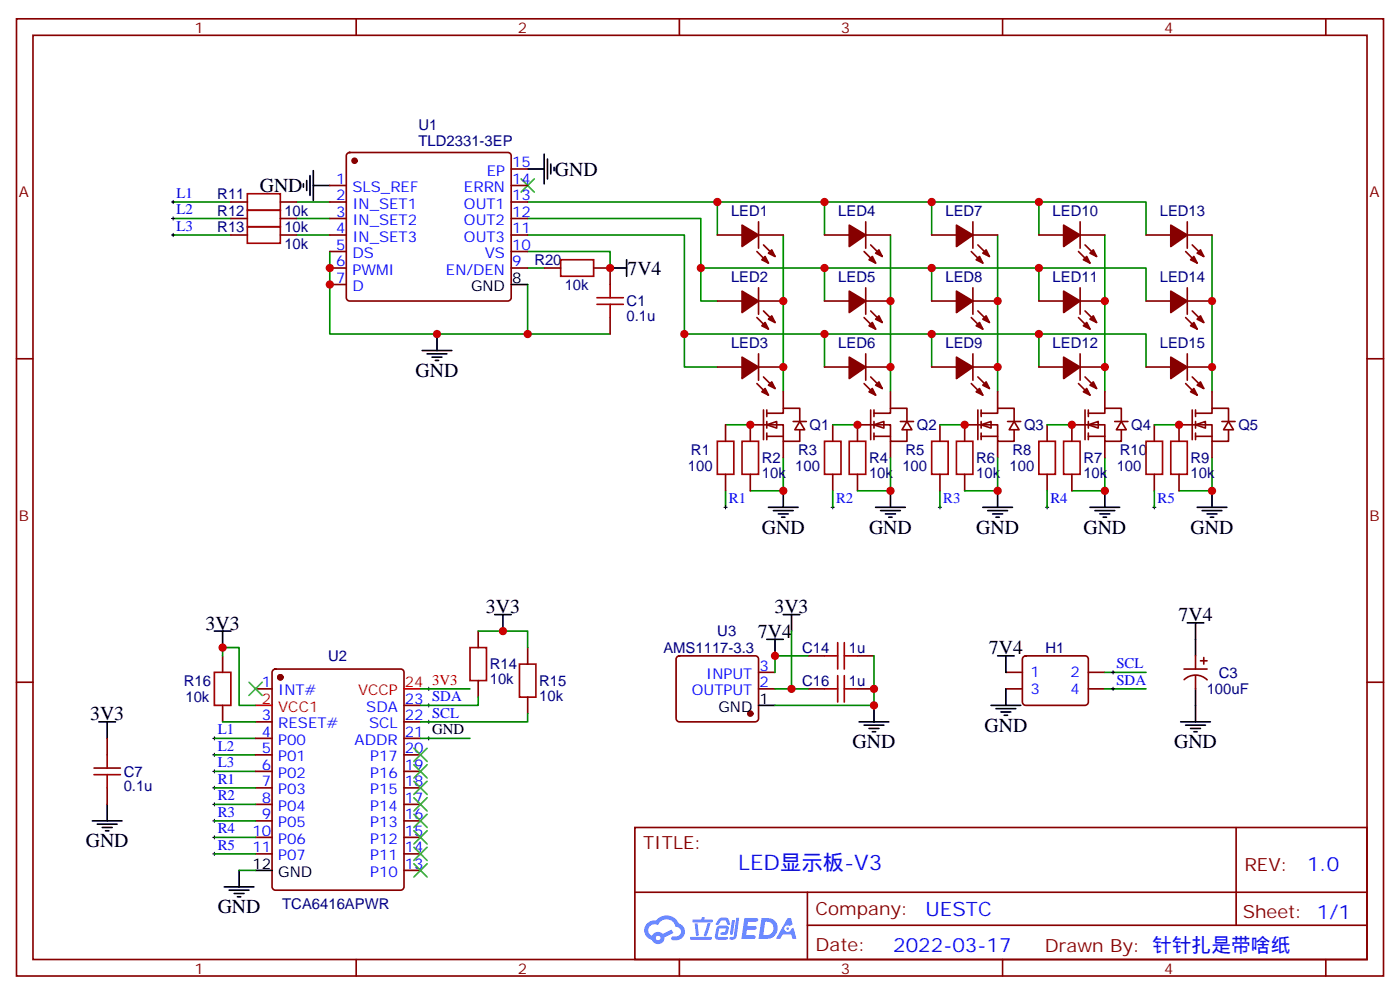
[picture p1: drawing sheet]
<svg xmlns="http://www.w3.org/2000/svg" width="300mm" height="212mm" viewBox="0 0 300 212" stroke-linecap="round" stroke-linejoin="round" font-family="sans-serif">
<g fill="none" stroke="#870000" stroke-width=".35">
<path d="M3.5 4h292.5v204.6h-292.5zM7.1 7.5h285.4v197.6h-285.4zM76.2 4v3.5M145.3 4v3.5M214.5 4v3.5M283.6 4v3.5M3.5 76.7h3.6M292.5 76.7h3.5M3.5 145.8h3.6M292.5 145.8h3.5M135.8 176.9h156.7v28.2h-156.7zM264.4 176.9l.1 20.9"/>
<path d="M135.9 190.7h156.4M172.7 197.8h119.6M172.7 190.7v14.1M76.2 205.1v3.5M145.3 205.1v3.5M214.5 205.1v3.5M283.6 205.1v3.5"/>
</g>
<g fill="#5487ff">
<path d="M159.3 196.2h1.6a1.33 1.33 0 0 1 1.2 .2 .39 .39 0 0 1-.3 .6h-1.8l-.1 1h1.6a.4 .4 0 0 1 .4 .4 .4 .4 0 0 1-.4 .3h-1.7l-.2 1.2h1.4a.46 .46 0 0 1 .5 .1 .46 .46 0 0 1 .1 .5l-.3 .2h-2.7z"/>
<path d="M168.5 196.3h.7l.4 1.3-.7 .3a.74 .74 0 0 0-1.1 .3 .74 .74 0 0 0 .5 1.1 .74 .74 0 0 0 .9-.7l.6-.3 .6 2.4h-.9l-.2-1h-1.8l-.6 1h-.9z"/>
<path d="M156.6 196.7h.6l-.4 2.9a.31 .31 0 0 1-.3 .3 .31 .31 0 0 1-.3-.3z"/>
<path d="M157.5 196.2h.6l-.5 3.9a.97 .97 0 0 1-1.6 .6l.2-.4h.7l.1-.2z"/>
<path d="M153.9 196.4l.4-.2h.9a.67 .67 0 0 1 .7 .4l.3 .9-.1 .2h-.5l-.3-.9h-.9l-.2 .1a.95 .95 0 0 1-1 .8l-.1-.2z"/>
<path d="M153.5 198.1l.5-.2h1.3a.75 .75 0 0 1 .5 1.2 .76 .76 0 0 1-.8 .8h-.6a.29 .29 0 0 1-.3-.4 .29 .29 0 0 1 .4-.2l.6-.1 .2-.8-1.4 .1-.3 1.7 1.9 .1a.29 .29 0 0 1 .2 .3 .29 .29 0 0 1-.3 .3h-2l-.4-.3-.1-.5 .3-1.6z"/>
<path d="M147.7 200.3h4.3a.3 .3 0 0 1 .3 .3 .3 .3 0 0 1-.3 .3h-4.2l-.2-.2z"/>
<path d="M151.4 197.4h.6l-.8 2.6a.31 .31 0 0 1-.4 .2 .31 .31 0 0 1-.2-.3z"/>
<path d="M148.6 197.4h.6l.3 2.4-.3 .3-.3-.2z"/>
<path d="M148.2 196.6h1.9l.2-.5h.5l-.1 .5h1.5a.29 .29 0 0 1 .3 .3 .29 .29 0 0 1-.3 .3h-3.9l-.2-.2z"/>
<path d="M162.9 196.2l-.6 4.5h1.4a2.27 2.27 0 0 0 2.7-2.3 2.27 2.27 0 0 0-2.7-2.2zM163.7 197a1.5 1.5 0 0 1 1.8 1.5 1.5 1.5 0 0 1-1.9 1.4h-.3z"/>
<path d="M138.5 197.4a2.09 2.09 0 0 0 1 3.5 1.37 1.37 0 0 0 1.5 .9 1.37 1.37 0 0 0 1.1-1.4l2-1-.5-.7-1.8 .9a1.4 1.4 0 0 0-2.3 .5 1.32 1.32 0 0 1-.6-1.9 1.32 1.32 0 0 1 1.9-.4 2.02 2.02 0 0 1 2-1.3 2.02 2.02 0 0 1 1.8 1.6 1.02 1.02 0 0 1 1.1 1 1.02 1.02 0 0 1-1 1.1h-.6a.41 .41 0 0 0-.5 .3 .41 .41 0 0 0 .4 .5 1.89 1.89 0 0 0 2.4-1.2 1.89 1.89 0 0 0-1.2-2.4 2.84 2.84 0 0 0-4.8-.6h-.4a2.26 2.26 0 0 0-1.5 .6zM140.3 200.5a.52 .52 0 0 1 1 0 .52 .52 0 0 1-1 0z"/>
<circle cx="168.5" cy="198.5" r=".28"/>
</g>
<g fill="none" stroke="#870000" stroke-width=".35">
<path d="M49.4 50.2h3.5M49.4 46.7h3.5M49.4 43.2h3.5M60 50.2h3.5M60 46.7h3.5M60 43.2h3.5M246.9 90.8v3.5M252.2 90.8v3.5M246.9 101.4v3.5M252.2 101.4v3.5M22.9 157.8v3.6M144.9 140.4l.4-.2h16.3a.71 .71 0 0 1 .7 .7v12.7a.76 .76 0 0 1-.7 .7h-16.3a.76 .76 0 0 1-.7-.7v-12.7z"/>
<path d="M162.3 147.2h3.5M162.3 143.7h3.5M172.9 147.2h3.5M172.9 140.2h3.5M183.4 147.2h3.6M183.4 140.2h3.6M215.2 147.2h3.5M215.2 143.7h3.5M219 140.4l.4-.2h12.7a.71 .71 0 0 1 .7 .7v9.2a.76 .76 0 0 1-.7 .7h-12.7a.76 .76 0 0 1-.7-.7v-9.2zM232.8 147.2h3.6M232.8 143.7h3.6M253.3 143h4.9"/>
<path d="M253.3 145.3a3.5 3.5 0 0 1 4.9 0M255.8 140.2v2.8M255.8 144.4v2.8M256.8 141.3h1.4M257.5 140.5v1.5M22.9 168.4v3.5"/>
</g>
<circle cx="160.5" cy="152.5" r=".53" fill="#870000" stroke="#870000" stroke-width=".35"/>
<g fill="none" stroke="#000" stroke-width=".35">
<path d="M64.9 39.3v.7M65.6 38.6v2.1M66.3 37.5v4.3M67 39.7h3.6M67 36.5v6.3M112.9 36.1h3.5M116.4 32.9v6.4M117.1 34v4.2M117.8 35.1v2.1M118.5 35.8v.7M256.1 108.4h6.4M257.2 109.1h4.2"/>
<path d="M258.2 109.9h2.1M258.9 110.6h.7M259.3 104.9v3.5M164 136.7h3.6M165.8 136.7v3.5M167.6 131.4h3.5M169.3 131.4v3.5M254 133.1h3.5M255.8 133.1v7.1M21.2 154.3h3.5M22.9 154.3v3.5M162.3 150.8h3.5"/>
<path d="M183.8 154.3h6.3M184.9 155h4.2M185.9 155.7h2.1M186.6 156.4h.7M187 150.8v3.5M212 150.8h6.4M213.1 151.5h4.2M213.4 140.2h3.6M214.1 152.2h2.2M214.8 152.9h.7M215.2 140.2v3.5M215.2 147.2v3.6"/>
<path d="M252.6 154.3h6.3M253.6 155h4.3M254.7 155.7h2.1M255.4 156.4h.7M255.8 147.2v7.1M19.8 175.5h6.3M20.8 176.2h4.2M21.9 176.9h2.1M22.6 177.6h.7M22.9 171.9v3.6"/>
</g>
<g fill="none" stroke="#a10000" stroke-width=".35">
<path d="M52.9 48.5h7.1v3.5h-7.1zM52.9 44.9h7.1v3.6h-7.1zM52.9 41.4h7.1v3.5h-7.1zM245.2 94.3h3.5v7.1h-3.5zM250.5 94.3h3.5v7.1h-3.5zM179.2 137.4v5.6M180.6 137.4v5.6M176.4 140.2h2.8M176.4 147.2h2.8M179.2 144.4v5.7M180.6 144.4v5.7M180.6 140.2h2.8"/>
<path d="M180.6 147.2h2.8M20.1 165.6h5.7M20.1 164.2h5.7M22.9 161.4v2.8M22.9 165.6v2.8"/>
</g>
<g fill="none" stroke="#008700" stroke-width=".35">
<path d="M37 43.2h12.4M37 46.7h12.4M37 50.2h12.4M63.5 43.2h7.1M63.5 46.7h7.1M63.5 50.2h7.1M222.2 57.3h23v7M222.2 43.2h23v7M236.4 50.2v33.5M259.3 50.2v33.5M222.2 71.4h23v7.1M246.9 90.8h5.3"/>
<path d="M259.3 97.9v7h-7.1M169.3 134.9v12.3M45.9 157.8h8.8M165.8 147.2h7.1M172.9 140.2h-7.1v3.5M187 140.2v10.6h-21.2M236.4 147.2h8.8M236.4 143.7h8.8M45.9 164.9h8.8M45.9 161.4h8.8"/>
</g>
<g fill="none" stroke="#000" stroke-width=".21">
<path d="M36.7 50.2h.7M36.7 46.7h.7M36.7 43.2h.7M37 42.8v.7M37 46.4v.7M37 49.9v.7M177.8 108.4h.7M178.2 108.1v.7M200.7 108.4h.7M201.1 108.1v.7M223.7 108.4h.7M224 108.1v.7"/>
<path d="M246.6 108.4h.7M246.9 108.1v.7M45.5 157.8h.7M45.9 157.5v.7M237.8 143.7h.7M237.8 147.2h.7M238.1 143.4v.7M238.1 146.9v.7M45.5 164.9h.7M45.5 161.4h.7M45.9 161v.7M45.9 164.5v.7"/>
</g>
<path d="M111.5 38.2l2.8 2.9M114.3 38.2l-2.8 2.9" fill="none" stroke="#3c3" stroke-width=".35"/>
<g fill="#fff" stroke="#870000" stroke-width=".35">
<path d="M255.8 90.8l2.1-.7v1.4z"/>
<path d="M262.8 90.1l1.1 1.8h-2.1z"/>
</g>
<g fill="none" stroke="#870000" stroke-width=".35">
<path d="M224 90.8v3.5M229.3 90.8v3.5M252.2 90.8h7.1v3.5h3.5v-2.4M255.1 87.6v6.4M255.8 88.3h3.5v-1h3.5v2.8M255.8 93.3h3.5M255.8 87.6v1.4M255.8 90.1v1.4M255.8 92.6v1.4M259.3 83.7v3.6M259.3 94.3v3.6M261.4 90.1h2.8"/>
<path d="M224 101.4v3.5M229.3 101.4v3.5"/>
</g>
<path d="M224 90.8h5.3M236.4 97.9v7h-7.1M246.9 104.9v3.5" fill="none" stroke="#008700" stroke-width=".35"/>
<path d="M222.2 94.3h3.6v7.1h-3.6zM227.5 94.3h3.6v7.1h-3.6z" fill="none" stroke="#a10000" stroke-width=".35"/>
<path d="M233.2 108.4h6.3M234.2 109.1h4.3M235.3 109.9h2.1M236 110.6h.7M236.4 104.9v3.5" fill="none" stroke="#000" stroke-width=".35"/>
<g fill="#fff" stroke="#870000" stroke-width=".35">
<path d="M232.8 90.8l2.1-.7v1.4z"/>
<path d="M239.9 90.1l1 1.8h-2.1z"/>
</g>
<g fill="none" stroke="#870000" stroke-width=".35">
<path d="M222.2 50.2h5.3M230.7 53.8l2.5 2.4M231.1 47.4v5.7M231.1 50.2h5.3M232.1 52.4l2.5 2.4M245.2 50.2h5.3M253.6 53.8l2.5 2.4M254 50.2h5.3M254 47.4v5.7M255.1 52.4l2.4 2.4M222.2 78.5h5.3M222.2 64.3h5.3"/>
<path d="M230.7 67.9l2.5 2.4M231.1 61.5v5.7M231.1 75.6v5.7M231.1 78.5h5.3M231.1 64.3h5.3M232.1 66.5l2.5 2.4M245.2 78.5h5.3M245.2 64.3h5.3M253.6 67.9l2.5 2.4M254 78.5h5.3M254 64.3h5.3M254 61.5v5.7"/>
<path d="M254 75.6v5.7M255.1 66.5l2.4 2.4M229.3 90.8h7.1v3.5h3.5v-2.4M230.7 82l2.5 2.5M232.1 87.6v6.4M232.1 80.6l2.5 2.4M232.8 88.3h3.6v-1h3.5v2.8M232.8 93.3h3.6M232.8 87.6v1.4M232.8 90.1v1.4M232.8 92.6v1.4M236.4 83.7v3.6"/>
<path d="M236.4 94.3v3.6M238.5 90.1h2.8M253.6 82l2.5 2.5M255.1 80.6l2.4 2.4"/>
</g>
<path d="M199.3 43.2h22.9v7M199.3 57.3h22.9v7M213.4 50.2v33.5M199.3 71.4h22.9v7.1M201.1 104.9v3.5M224 104.9v3.5" fill="none" stroke="#008700" stroke-width=".35"/>
<g fill="#870000" stroke="#870000" stroke-width=".35">
<path d="M227.5 76.3l3.6 2.2-3.6 2.4z"/>
<path d="M232.5 83l.7 1.5-1.4-.8z"/>
<path d="M233.2 82.3l.7-.7 .7 1.4z"/>
<path d="M227.5 62.2l3.6 2.1-3.6 2.5z"/>
<path d="M231.8 69.6l.7-.7 .7 1.4z"/>
<path d="M233.2 68.2l.7-.7 .7 1.4z"/>
<path d="M227.5 48.1l3.6 2.1-3.6 2.5z"/>
<path d="M231.8 55.5l.7-.7 .7 1.4z"/>
<path d="M233.2 54.1l.7-.7 .7 1.4z"/>
<path d="M250.5 76.3l3.5 2.2-3.5 2.4z"/>
<path d="M254.7 83.7l.7-.7 .7 1.5z"/>
<path d="M256.1 82.3l.7-.7 .7 1.4z"/>
<path d="M250.5 62.2l3.5 2.1-3.5 2.5z"/>
<path d="M254.7 69.6l.7-.7 .7 1.4z"/>
<path d="M256.1 68.2l.7-.7 .7 1.4z"/>
<path d="M250.5 48.1l3.5 2.1-3.5 2.5z"/>
<path d="M254.7 55.5l.7-.7 .7 1.4z"/>
<path d="M256.1 54.1l.7-.7 .7 1.4z"/>
</g>
<g fill="#fff" stroke="#870000" stroke-width=".35">
<path d="M209.9 90.8l2.1-.7v1.4z"/>
<path d="M217 90.1l1 1.8h-2.1z"/>
</g>
<g fill="none" stroke="#870000" stroke-width=".35">
<path d="M201.1 90.8v3.5M209.2 87.6v6.4M209.9 88.3h3.5v-1h3.6v2.8M209.9 93.3h3.5M209.9 87.6v1.4M209.9 90.1v1.4M209.9 92.6v1.4M213.4 83.7v3.6M213.4 94.3v3.6M215.5 90.1h2.9M217 91.9v2.4h-3.6v-3.5h-7v3.5M201.1 101.4v3.5"/>
<path d="M206.4 101.4v3.5"/>
</g>
<path d="M199.3 94.3h3.5v7.1h-3.5zM204.6 94.3h3.5v7.1h-3.5z" fill="none" stroke="#a10000" stroke-width=".35"/>
<path d="M210.3 108.4h6.3M211.3 109.1h4.2M212.4 109.9h2.1M213.1 110.6h.7M213.4 104.9v3.5" fill="none" stroke="#000" stroke-width=".35"/>
<path d="M190.5 50.2v33.5M201.1 90.8h5.3M213.4 97.9v7h-7" fill="none" stroke="#008700" stroke-width=".35"/>
<g fill="#fff" stroke="#870000" stroke-width=".35">
<path d="M187 90.8l2.1-.7v1.4z"/>
<path d="M194 90.1l1.1 1.8h-2.1z"/>
</g>
<g fill="none" stroke="#870000" stroke-width=".35">
<path d="M155.2 90.8v3.5M160.5 90.8v3.5M178.2 90.8v3.5M186.3 87.6v6.4M187 88.3h3.5v-1h3.5v2.8M187 93.3h3.5M187 87.6v1.4M187 90.1v1.4M187 92.6v1.4M190.5 83.7v3.6M190.5 94.3v3.6M192.6 90.1h2.8"/>
<path d="M194 91.9v2.4h-3.5v-3.5h-7.1v3.5M155.2 101.4v3.5M160.5 101.4v3.5M178.2 101.4v3.5M183.4 101.4v3.5"/>
</g>
<path d="M153.5 94.3h3.5v7.1h-3.5zM158.7 94.3h3.6v7.1h-3.6zM176.4 94.3h3.5v7.1h-3.5zM181.7 94.3h3.5v7.1h-3.5z" fill="none" stroke="#a10000" stroke-width=".35"/>
<path d="M164.4 108.4h6.3M165.5 109.1h4.2M166.5 109.9h2.1M167.2 110.6h.7M167.6 104.9v3.5M187.3 108.4h6.4M188.4 109.1h4.2M189.4 109.9h2.2M190.1 110.6h.8M190.5 104.9v3.5" fill="none" stroke="#000" stroke-width=".35"/>
<g fill="none" stroke="#008700" stroke-width=".35">
<path d="M112.9 50.2h33.5v28.3h7.1M112.9 46.7h37v17.6h3.6M112.9 43.2h40.6v7M149.9 57.3h26.5v7M153.5 43.2h22.9v7M167.6 50.2v33.5M176.4 57.3h22.9v7M176.4 43.2h22.9v7M146.4 71.4h30v7.1M176.4 71.4h22.9v7.1M155.2 90.8h5.3M167.6 97.9v7h-7.1"/>
<path d="M178.2 90.8h5.2M190.5 97.9v7h-7.1M155.2 104.9v3.5M178.2 104.9v3.5"/>
</g>
<path d="M154.9 108.4h.7M155.2 108.1v.7" fill="none" stroke="#000" stroke-width=".21"/>
<g fill="#fff" stroke="#870000" stroke-width=".35">
<path d="M164 90.8l2.2-.7v1.4z"/>
<path d="M171.1 90.1l1.1 1.8h-2.2z"/>
</g>
<g fill="none" stroke="#870000" stroke-width=".35">
<path d="M70.6 39.7h3.5M74.3 32.8l.5-.2h33.9a.71 .71 0 0 1 .7 .7v30.3a.76 .76 0 0 1-.7 .7h-33.9a.76 .76 0 0 1-.7-.7v-30.3zM109.4 39.7h3.5M109.4 36.1h3.5M70.6 50.2h3.5M70.6 57.3h3.5M70.6 43.2h3.5M70.6 46.7h3.5M70.6 53.8h3.5M109.4 50.2h3.5M109.4 57.3h3.5M109.4 43.2h3.5"/>
<path d="M109.4 46.7h3.5M109.4 53.8h3.5M116.4 57.3h3.5M127 57.3h3.5v3.5M153.5 50.2h5.2M161.9 53.8l2.5 2.4M162.3 50.2h5.3M162.3 47.4v5.7M163.3 52.4l2.5 2.4M176.4 50.2h5.3M184.9 53.8l2.4 2.4M185.2 47.4v5.7"/>
<path d="M185.2 50.2h5.3M186.3 52.4l2.4 2.4M199.3 50.2h5.3M207.8 53.8l2.5 2.4M208.1 50.2h5.3M208.1 47.4v5.7M209.2 52.4l2.5 2.4M70.6 60.8h3.5M130.5 67.9v3.5M153.5 78.5h5.2M153.5 64.3h5.2M161.9 67.9l2.5 2.4"/>
<path d="M162.3 78.5h5.3M162.3 64.3h5.3M162.3 61.5v5.7M162.3 75.6v5.7M163.3 66.5l2.5 2.4M176.4 78.5h5.3M176.4 64.3h5.3M184.9 67.9l2.4 2.4M185.2 61.5v5.7M185.2 75.6v5.7M185.2 78.5h5.3M185.2 64.3h5.3"/>
<path d="M186.3 66.5l2.4 2.4M199.3 78.5h5.3M199.3 64.3h5.3M207.8 67.9l2.5 2.4M208.1 78.5h5.3M208.1 64.3h5.3M208.1 61.5v5.7M208.1 75.6v5.7M209.2 66.5l2.5 2.4M160.5 90.8h7.1v3.5h3.5v-2.4M161.9 82l2.5 2.5M163.3 87.6v6.4"/>
<path d="M163.3 80.6l2.5 2.4M164 88.3h3.6v-1h3.5v2.8M164 93.3h3.6M164 87.6v1.4M164 90.1v1.4M164 92.6v1.4M167.6 83.7v3.6M167.6 94.3v3.6M169.7 90.1h2.8M184.9 82l2.4 2.5M186.3 80.6l2.4 2.4M207.8 82l2.5 2.5"/>
<path d="M209.2 80.6l2.5 2.4M102.3 134.9v3.5M112.9 138.4v3.6M47.6 140.2v3.5M47.6 150.8v3.5M54.7 147.2h3.5M54.7 154.3h3.5M54.7 157.8h3.5M58.4 143.2l.5-.2h26.8a.71 .71 0 0 1 .7 .7v45.9a.76 .76 0 0 1-.7 .7h-26.8a.76 .76 0 0 1-.7-.7v-45.9zM86.4 154.3h3.6M86.4 157.8h3.6M86.4 150.8h3.6"/>
<path d="M102.3 145.5v3.5M112.9 149v3.5M54.7 161.4h3.5M54.7 164.9h3.5M54.7 168.4h3.5M54.7 171.9h3.5M54.7 175.5h3.5M54.7 179h3.5M86.4 161.4h3.6M86.4 164.9h3.6M86.4 168.4h3.6M86.4 171.9h3.6"/>
<path d="M86.4 175.5h3.6M86.4 179h3.6M54.7 182.5h3.5M86.4 182.5h3.6M86.4 186.1h3.6"/>
</g>
<g fill="#870000" stroke="#870000" stroke-width=".35">
<path d="M181.7 76.3l3.5 2.2-3.5 2.4z"/>
<path d="M185.9 83.7l.7-.7 .7 1.5z"/>
<path d="M187.3 82.3l.7-.7 .7 1.4z"/>
<path d="M181.7 62.2l3.5 2.1-3.5 2.5z"/>
<path d="M185.9 69.6l.7-.7 .7 1.4z"/>
<path d="M187.3 68.2l.7-.7 .7 1.4z"/>
<path d="M181.7 48.1l3.5 2.1-3.5 2.5z"/>
<path d="M185.9 55.5l.7-.7 .7 1.4z"/>
<path d="M188 53.4l.7 1.4-1.4-.7z"/>
<path d="M204.6 76.3l3.5 2.2-3.5 2.4z"/>
<path d="M209.5 83l.8 1.5-1.5-.8z"/>
<path d="M210.3 82.3l.7-.7 .7 1.4z"/>
<path d="M204.6 62.2l3.5 2.1-3.5 2.5z"/>
<path d="M208.8 69.6l.7-.7 .8 1.4z"/>
<path d="M210.3 68.2l.7-.7 .7 1.4z"/>
<path d="M204.6 48.1l3.5 2.1-3.5 2.5z"/>
<path d="M208.8 55.5l.7-.7 .8 1.4z"/>
<path d="M210.3 54.1l.7-.7 .7 1.4z"/>
<path d="M158.7 76.3l3.6 2.2-3.6 2.4z"/>
<path d="M163.7 83l.7 1.5-1.4-.8z"/>
<path d="M164.4 82.3l.7-.7 .7 1.4z"/>
<path d="M158.7 62.2l3.6 2.1-3.6 2.5z"/>
<path d="M163 69.6l.7-.7 .7 1.4z"/>
<path d="M164.4 68.2l.7-.7 .7 1.4z"/>
<path d="M158.7 48.1l3.6 2.1-3.6 2.5z"/>
<path d="M163 55.5l.7-.7 .7 1.4z"/>
<path d="M164.4 54.1l.7-.7 .7 1.4z"/>
<circle cx="75.8" cy="34.4" r=".53"/>
<circle cx="60" cy="144.8" r=".53"/>
</g>
<g fill="none" stroke="#000" stroke-width=".35">
<path d="M130.5 57.3h3.6M134.1 55.5v3.6M90.3 74.9h6.4M91.4 75.6h4.2M92.4 76.3h2.1M93.1 77h.7M93.5 71.4v3.5M109.4 60.8h3.5M45.9 134.9h3.5M47.6 134.9v3.5M105.8 131.4h3.6M107.6 131.4v3.5"/>
<path d="M48 189.6h6.3M49 190.3h4.3M50.1 191h2.1M50.8 191.7h.7M51.2 186.1v3.5M54.7 186.1h3.5"/>
</g>
<g fill="none" stroke="#008700" stroke-width=".35">
<path d="M70.6 53.8v17.6h42.3v-10.6M112.9 53.8h17.6v3.5M112.9 57.3h3.5M112.9 71.4h17.6M102.3 134.9h10.6v3.5M47.6 140.2v-1.8h3.6v12.4h3.5M47.6 154.3h7.1M90 147.2h10.5M90 157.8h10.5M102.3 149v1.8h-12.3M112.9 152.5v1.8h-22.9M45.9 179h8.8"/>
<path d="M45.9 175.5h8.8M45.9 171.9h8.8M45.9 168.4h8.8M45.9 182.5h8.8M51.2 186.1h3.5"/>
</g>
<path d="M119.9 55.5h7.1v3.6h-7.1zM127.7 65.1h5.6M127.7 63.6h5.6M130.5 60.8v2.8M130.5 65.1v2.8M100.5 138.4h3.6v7.1h-3.6zM45.9 143.7h3.5v7.1h-3.5zM111.1 142h3.6v7h-3.6z" fill="none" stroke="#a10000" stroke-width=".35"/>
<path d="M54.7 150.8h3.5M86.4 147.2h3.6" fill="none" stroke="#f00" stroke-width=".35"/>
<g fill="none" stroke="#000" stroke-width=".21">
<path d="M91.4 147.2h.7M91.4 150.8h.7M91.4 154.3h.7M91.4 157.8h.7M91.7 146.9v.7M91.7 150.4v.7M91.7 154v.7M91.7 157.5v.7M45.5 168.4h.7M45.5 171.9h.7M45.5 175.5h.7M45.5 179h.7"/>
<path d="M45.9 168.1v.7M45.9 171.6v.7M45.9 175.1v.7M45.9 178.6v.8M45.5 182.5h.7M45.9 182.2v.7"/>
</g>
<g fill="none" stroke="#3c3" stroke-width=".35">
<path d="M53.3 145.8l2.8 2.9M56.1 145.8l-2.8 2.9M88.5 159.9l2.9 2.9M91.4 159.9l-2.9 2.9M88.5 163.5l2.9 2.8M88.5 167l2.9 2.8M88.5 170.5l2.9 2.9M88.5 174.1l2.9 2.8M88.5 177.6l2.9 2.8M91.4 163.5l-2.9 2.8M91.4 167l-2.9 2.8M91.4 170.5l-2.9 2.9"/>
<path d="M91.4 174.1l-2.9 2.8M91.4 177.6l-2.9 2.8M88.5 184.6l2.9 2.9M88.5 181.1l2.9 2.8M91.4 184.6l-2.9 2.9M91.4 181.1l-2.9 2.8"/>
</g>
<g fill="#c00">
<circle cx="187" cy="150.8" r=".88"/>
<circle cx="187" cy="147.2" r=".88"/>
<circle cx="165.8" cy="140.2" r=".88"/>
<circle cx="169.3" cy="147.2" r=".88"/>
<circle cx="259.3" cy="78.5" r=".88"/>
<circle cx="259.3" cy="64.3" r=".88"/>
<circle cx="236.4" cy="78.5" r=".88"/>
<circle cx="236.4" cy="64.3" r=".88"/>
<circle cx="222.3" cy="71.4" r=".88"/>
<circle cx="222.3" cy="57.3" r=".88"/>
<circle cx="222.3" cy="43.2" r=".88"/>
<circle cx="259.3" cy="104.9" r=".88"/>
<circle cx="252.2" cy="90.8" r=".88"/>
<circle cx="236.4" cy="104.9" r=".88"/>
<circle cx="229.3" cy="90.8" r=".88"/>
<circle cx="213.4" cy="78.5" r=".88"/>
<circle cx="213.4" cy="64.3" r=".88"/>
<circle cx="199.3" cy="43.2" r=".88"/>
<circle cx="199.3" cy="57.3" r=".88"/>
<circle cx="199.3" cy="71.4" r=".88"/>
<circle cx="206.4" cy="90.8" r=".88"/>
<circle cx="213.4" cy="104.9" r=".88"/>
<circle cx="190.5" cy="78.5" r=".88"/>
<circle cx="190.5" cy="64.3" r=".88"/>
<circle cx="183.4" cy="90.8" r=".88"/>
<circle cx="190.5" cy="104.9" r=".88"/>
<circle cx="167.6" cy="104.9" r=".88"/>
<circle cx="160.5" cy="90.8" r=".88"/>
<circle cx="176.4" cy="71.4" r=".88"/>
<circle cx="146.4" cy="71.4" r=".88"/>
<circle cx="176.4" cy="57.3" r=".88"/>
<circle cx="149.9" cy="57.3" r=".88"/>
<circle cx="176.4" cy="43.2" r=".88"/>
<circle cx="153.5" cy="43.2" r=".88"/>
<circle cx="167.6" cy="78.5" r=".88"/>
<circle cx="167.6" cy="64.3" r=".88"/>
<circle cx="130.5" cy="57.3" r=".88"/>
<circle cx="112.9" cy="71.4" r=".88"/>
<circle cx="93.5" cy="71.4" r=".88"/>
<circle cx="70.6" cy="60.8" r=".88"/>
<circle cx="70.6" cy="57.3" r=".88"/>
<circle cx="47.6" cy="138.4" r=".88"/>
<circle cx="107.6" cy="134.9" r=".88"/>
</g>
<text font-size="4.6" fill="#00f" x="157.9" y="185.9">LED显示板-V3</text>
<g font-size="4.2">
<text x="55.6" y="41">GND</text>
<text x="118.7" y="37.5">GND</text>
<text x="134.2" y="58.7">7V4</text>
<text x="88.9" y="80.6">GND</text>
<text x="163" y="114.1">GND</text>
<text x="185.9" y="114.1">GND</text>
<text x="208.8" y="114.1">GND</text>
<text x="231.8" y="114.1">GND</text>
<text x="254.7" y="114.1">GND</text>
<text x="104" y="131">3V3</text>
<text x="165.7" y="131">3V3</text>
<text x="44" y="134.6">3V3</text>
<text x="162.2" y="136.3">7V4</text>
<text x="252.1" y="132.8">7V4</text>
<text x="211.6" y="139.9">7V4</text>
<text x="19.3" y="154">3V3</text>
<text x="182.4" y="159.9">GND</text>
<text x="210.6" y="156.4">GND</text>
<text x="251.2" y="159.9">GND</text>
<text x="18.3" y="181.1">GND</text>
<text x="46.6" y="195.2">GND</text>
</g>
<g font-size="4.2" fill="#00f">
<text x="279.6" y="186.1">1.0</text>
<text x="198" y="195.7">UESTC</text>
<text x="191.1" y="203.5">2022-03-17</text>
</g>
<g font-size="3.9" fill="#800">
<text x="137.6" y="181.5">TITLE:</text>
<text x="266.2" y="186.1">REV:</text>
<text x="174.5" y="195.7">Company:</text>
<text x="265.9" y="196.3">Sheet: 1/1</text>
<text x="174.5" y="203.3">Date:</text>
<text x="223.5" y="203.4">Drawn By: 针针扎是带啥纸</text>
</g>
<g font-size="3.2" fill="#800">
<text x="41.6" y="7">1</text>
<text x="110.8" y="7">2</text>
<text x="179.9" y="7">3</text>
<text x="249.1" y="7">4</text>
<text x="4.1" y="42.1">A</text>
<text x="293" y="42.1">A</text>
<text x="4.1" y="111.3">B</text>
<text x="293" y="111.3">B</text>
<text x="41.6" y="208.1">1</text>
<text x="110.8" y="208.1">2</text>
<text x="179.9" y="208.1">3</text>
<text x="249.1" y="208.1">4</text>
</g>
<g font-size="3.2" fill="#000080">
<text x="89.6" y="27.9">U1</text>
<text x="89.6" y="31.2">TLD2331-3EP</text>
<text x="46.5" y="46.1">R12</text>
<text x="46.5" y="42.6">R11</text>
<text x="60.8" y="46.1">10k</text>
<text x="156.4" y="46.1">LED1</text>
<text x="179.3" y="46.1">LED4</text>
<text x="202.3" y="46.1">LED7</text>
<text x="225.2" y="46.1">LED10</text>
<text x="248.1" y="46.1">LED13</text>
<text x="46.5" y="49.6">R13</text>
<text x="60.8" y="53.1">10k</text>
<text x="60.8" y="49.6">10k</text>
<text x="114.3" y="56.7">R20</text>
<text x="120.8" y="62">10k</text>
<text x="134.1" y="65.5">C1</text>
<text x="156.4" y="60.2">LED2</text>
<text x="179.3" y="60.2">LED5</text>
<text x="202.3" y="60.2">LED8</text>
<text x="225.2" y="60.2">LED11</text>
<text x="248.1" y="60.2">LED14</text>
<text x="134.1" y="68.6">0.1u</text>
<text x="156.4" y="74.3">LED3</text>
<text x="179.3" y="74.3">LED6</text>
<text x="202.3" y="74.3">LED9</text>
<text x="225.2" y="74.3">LED12</text>
<text x="248.1" y="74.3">LED15</text>
<text x="173.2" y="92">Q1</text>
<text x="196.1" y="92">Q2</text>
<text x="219.1" y="92">Q3</text>
<text x="242" y="92">Q4</text>
<text x="264.9" y="92">Q5</text>
<text x="147.2" y="100.8">100</text>
<text x="147.8" y="97.2">R1</text>
<text x="163" y="99">R2</text>
<text x="170.1" y="100.8">100</text>
<text x="170.8" y="97.2">R3</text>
<text x="185.9" y="99">R4</text>
<text x="193" y="100.8">100</text>
<text x="193.7" y="97.2">R5</text>
<text x="208.8" y="99">R6</text>
<text x="216" y="100.8">100</text>
<text x="216.6" y="97.2">R8</text>
<text x="231.8" y="99">R7</text>
<text x="238.9" y="100.8">100</text>
<text x="239.5" y="97.2">R10</text>
<text x="254.7" y="99">R9</text>
<text x="163" y="102.2">10k</text>
<text x="185.9" y="102.2">10k</text>
<text x="208.8" y="102.2">10k</text>
<text x="231.8" y="102.2">10k</text>
<text x="254.7" y="102.2">10k</text>
<text x="153.5" y="136">U3</text>
<text x="70.2" y="141.3">U2</text>
<text x="104.8" y="143.1">R14</text>
<text x="141.9" y="139.6">AMS1117-3.3</text>
<text x="171.6" y="139.5">C14</text>
<text x="181.6" y="139.5">1u</text>
<text x="223.7" y="139.6">H1</text>
<text x="39.3" y="146.6">R16</text>
<text x="104.8" y="146.3">10k</text>
<text x="115.4" y="149.8">10k</text>
<text x="115.4" y="146.6">R15</text>
<text x="171.6" y="146.6">C16</text>
<text x="181.6" y="146.6">1u</text>
<text x="258.2" y="148.4">100uF</text>
<text x="260.7" y="144.9">C3</text>
<text x="39.7" y="150.2">10k</text>
<text x="26.5" y="166">C7</text>
<text x="26.5" y="169.2">0.1u</text>
<text x="60.4" y="194.2">TCA6416APWR</text>
</g>
<g font-size="3.2" fill="#00f">
<text x="109.5" y="35.8">15</text>
<text x="71.9" y="39.3">1</text>
<text x="75.4" y="41.1">SLS_REF</text>
<text x="99.3" y="41.1">ERRN</text>
<text x="104.1" y="37.5">EP</text>
<text x="109.5" y="39.3">14</text>
<text x="37.7" y="45.8">L2</text>
<text x="37.7" y="42.3">L1</text>
<text x="71.9" y="42.8">2</text>
<text x="71.9" y="46.4">3</text>
<text x="75.4" y="44.6">IN_SET1</text>
<text x="99.3" y="44.6">OUT1</text>
<text x="109.5" y="46.4">12</text>
<text x="109.5" y="42.8">13</text>
<text x="37.7" y="49.4">L3</text>
<text x="71.9" y="49.9">4</text>
<text x="71.9" y="53.4">5</text>
<text x="75.4" y="48.1">IN_SET2</text>
<text x="75.4" y="51.6">IN_SET3</text>
<text x="99.3" y="51.6">OUT3</text>
<text x="99.3" y="48.1">OUT2</text>
<text x="109.5" y="53.4">10</text>
<text x="109.5" y="49.9">11</text>
<text x="71.9" y="56.9">6</text>
<text x="75.4" y="55.2">DS</text>
<text x="75.4" y="58.7">PWMI</text>
<text x="95.4" y="58.7">EN/DEN</text>
<text x="103.7" y="55.2">VS</text>
<text x="109.5" y="56.9">9</text>
<text x="71.9" y="60.5">7</text>
<text x="75.4" y="62.2">D</text>
<text x="155.9" y="107.6">R1</text>
<text x="178.9" y="107.6">R2</text>
<text x="201.8" y="107.6">R3</text>
<text x="224.7" y="107.6">R4</text>
<text x="247.6" y="107.6">R5</text>
<text x="162.5" y="143.4">3</text>
<text x="238.8" y="142.8">SCL</text>
<text x="56" y="146.9">1</text>
<text x="59.5" y="148.7">INT#</text>
<text x="148" y="148.7">OUTPUT</text>
<text x="151.1" y="145.1">INPUT</text>
<text x="162.5" y="146.9">2</text>
<text x="220.5" y="144.8">1</text>
<text x="220.5" y="148.3">3</text>
<text x="229.1" y="144.8">2</text>
<text x="229.1" y="148.3">4</text>
<text x="238.8" y="146.4">SDA</text>
<text x="56" y="154">3</text>
<text x="59.5" y="155.7">RESET#</text>
<text x="78.3" y="152.2">SDA</text>
<text x="79" y="155.7">SCL</text>
<text x="86.6" y="154">22 SCL</text>
<text x="86.6" y="150.4">23 SDA</text>
<text x="46.6" y="160.5">L2</text>
<text x="46.6" y="157">L1</text>
<text x="56" y="157.5">4</text>
<text x="56" y="161">5</text>
<text x="59.5" y="159.2">P00</text>
<text x="75.9" y="159.2">ADDR</text>
<text x="86.6" y="161">20</text>
<text x="86.6" y="157.5">21 GND</text>
<text x="46.6" y="164">L3</text>
<text x="46.6" y="167.5">R1</text>
<text x="56" y="164.5">6</text>
<text x="59.5" y="162.8">P01</text>
<text x="59.5" y="166.3">P02</text>
<text x="79.2" y="166.3">P16</text>
<text x="79.2" y="162.8">P17</text>
<text x="86.6" y="164.5">19</text>
<text x="46.6" y="171.1">R2</text>
<text x="56" y="168.1">7</text>
<text x="56" y="171.6">8</text>
<text x="59.5" y="169.8">P03</text>
<text x="59.5" y="173.4">P04</text>
<text x="79.2" y="173.4">P14</text>
<text x="79.2" y="169.8">P15</text>
<text x="86.6" y="171.6">17</text>
<text x="86.6" y="168.1">18</text>
<text x="46.6" y="174.6">R3</text>
<text x="46.6" y="178.1">R4</text>
<text x="54" y="178.6">10</text>
<text x="56" y="175.1">9</text>
<text x="59.5" y="176.9">P05</text>
<text x="79.2" y="176.9">P13</text>
<text x="86.6" y="178.6">15</text>
<text x="86.6" y="175.1">16</text>
<text x="46.6" y="181.6">R5</text>
<text x="54" y="182.2">11</text>
<text x="59.5" y="180.4">P06</text>
<text x="59.5" y="183.9">P07</text>
<text x="79.2" y="183.9">P11</text>
<text x="79.2" y="180.4">P12</text>
<text x="86.6" y="185.7">13</text>
<text x="86.6" y="182.2">14</text>
<text x="79.2" y="187.5">P10</text>
</g>
<g font-size="3.2">
<text x="100.8" y="62.2">GND</text>
<text x="109.5" y="60.5">8</text>
<text x="153.7" y="152.2">GND</text>
<text x="162.5" y="150.4">1</text>
<text x="54" y="185.7">12</text>
<text x="59.5" y="187.5">GND</text>
</g>
<g font-size="3.2" fill="#f00">
<text x="76.6" y="148.7">VCCP</text>
<text x="86.6" y="146.9">24</text>
<text x="92.4" y="146.4">3V3</text>
<text x="56" y="150.4">2</text>
<text x="59.5" y="152.2">VCC1</text>
</g>
</svg>
